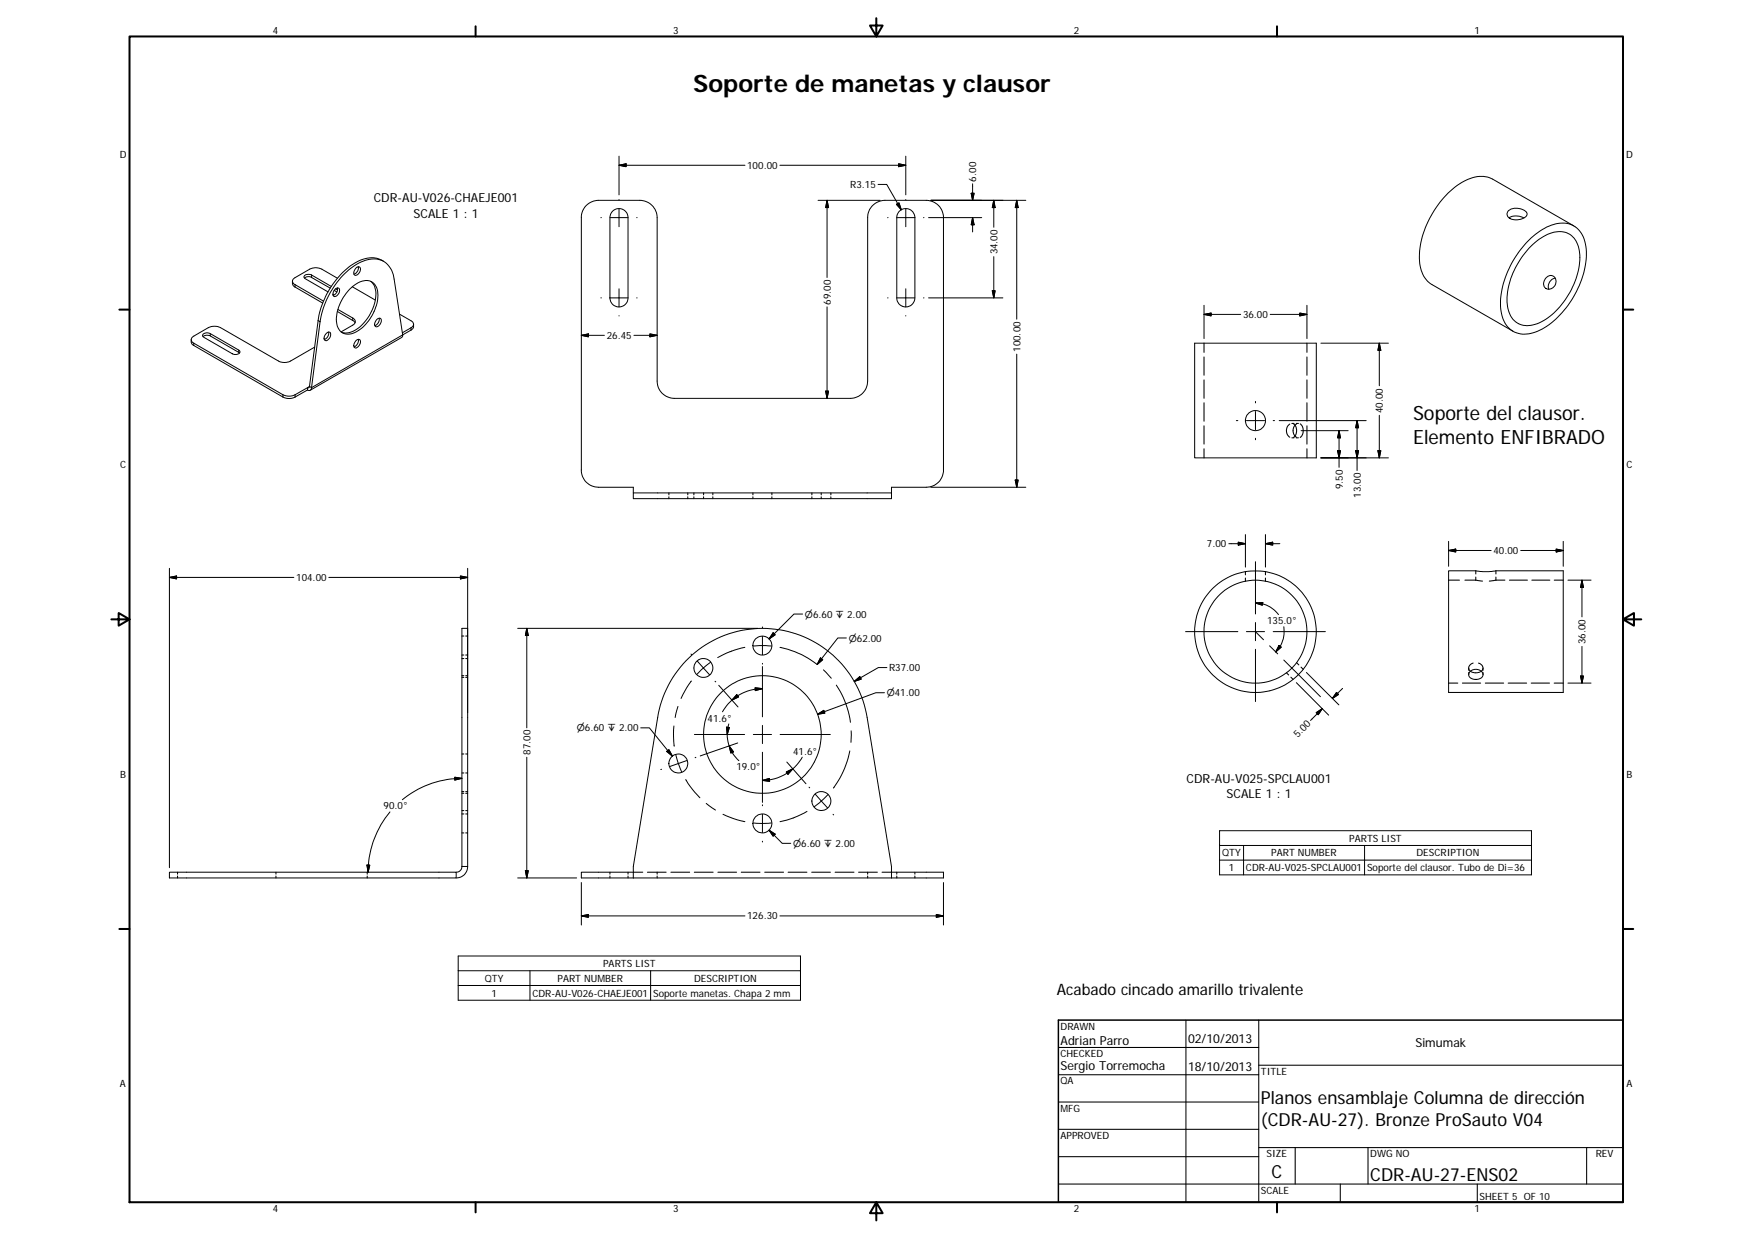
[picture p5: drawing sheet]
<svg xmlns="http://www.w3.org/2000/svg" width="420mm" height="297mm" viewBox="0 0 420 297" stroke-linecap="round" stroke-linejoin="round" font-family="sans-serif">
<g fill="none" stroke="#000" stroke-width=".24">
<path d="M148.5 37.4v9.3M148.5 39.6l1.6-.3v.7zM148.5 39.6h30.2M187 39.6h30.2M215.5 39.3l1.7 .3-1.7 .4zM217.2 37.4v9.3M144.1 52.2h.1M146.3 52.2h4.3M146.9 50.6a2.17 2.17 0 0 1 2.4-.4 2.17 2.17 0 0 1 1.3 2v19.2a2.17 2.17 0 0 1-2.2 2.2 2.17 2.17 0 0 1-2.1-2.2v-19.2l.1-.9zM148.5 47.8v.1M148.5 50v4.4M152.7 52.2h.1"/>
<path d="M196.2 48h14.9M198.3 48l.4 1.8h-.7zM198.3 48v18.5M210.6 44.2h2.1l3.4 6.1M212.9 52.2h.1M215 49l.6-.4 .5 1.7zM215 52.2h4.4M215.7 50.6a2.18 2.18 0 0 1 2.4-.4 2.18 2.18 0 0 1 1.3 2v19.2a2.17 2.17 0 0 1-2.2 2.2 2.17 2.17 0 0 1-2.1-2.2v-19.2l.1-.9zM217.2 47.8v.1M217.2 50v4.4M221.5 52.2h.1M222.7 52.2h12.7"/>
<path d="M223.2 48h22.8M232.9 46.3h.7l-.4 1.7zM233.2 44.1v3.9M233.2 52.2l.4 1.7h-.7zM233.2 52.2v3.4M238.3 48v6.5M238.3 48l.3 1.8h-.6zM243.8 48l.4 1.8h-.7zM243.8 48v28.5M361.8 50.5a3.4 3.4 0 0 1 4.4 .6 1.46 1.46 0 0 1-1.5 1.5 2.6 2.6 0 0 1-3.2-1l-.1-.4zM361.9 52.2a3.7 3.7 0 0 1 3.6 0M366.1 58.1a13 13 0 0 1 8.5-4.6 5.6 5.6 0 0 1 5.7 5.5 21.3 21.3 0 0 1-6.2 16.5 12.5 12.5 0 0 1-8.9 4.6 5.8 5.8 0 0 1-5.2-5.6 21.4 21.4 0 0 1 5.6-15.8z"/>
<path d="M366.7 59.5a10.5 10.5 0 0 1 7.8-4 4.9 4.9 0 0 1 4.3 5.1 18.6 18.6 0 0 1-9.7 16.8 5.2 5.2 0 0 1-6.3-.8 10 10 0 0 1-.7-9.2 21.3 21.3 0 0 1 4.6-7.9zM377.4 54.1l-19.4-11.2a7.6 7.6 0 0 0-8 1.2 22.5 22.5 0 0 0-9.6 18.5 6.7 6.7 0 0 0 3 5.6l19.5 11.2M50.4 80v.5M70.1 67.4l.2 1 .4 .4M70.7 68.2v.6M70.7 68.8l6.7 3.9M70.7 68.2l6.9 4M73 66.7a1.5 1.5 0 0 1 1.7-.2l4.5 2.6M74.7 65.9l4.8 2.8M74.7 65.9v.6M74.7 65.9l-.3-.1a1.03 1.03 0 0 0-1.5 .7l5.8 3.5M76.3 76.9l-2.1 15.7"/>
<path d="M76.3 76.9l.5 .2M76.8 77.1l-2.1 15.8M76.8 77.1a20 20 0 0 1 9.4-14.1 5.5 5.5 0 0 1 6.8 .5 5.7 5.7 0 0 1 1.5 3.4l2.1 13.4M78.2 80a.63 .63 0 0 1 .9-.3 .63 .63 0 0 1 .1 .9v.2a.85 .85 0 0 1-1.4 .6 1.46 1.46 0 0 1 .4-1.4zM78.8 79.6a1.59 1.59 0 0 1-1 1.8M79.9 70.7l.1 .1M80.1 69.6l.7 .4M80.4 69.3a.62 .62 0 0 1 .9-.1 .62 .62 0 0 1 .1 .9 1.1 1.1 0 0 1-1.4 .9 1.46 1.46 0 0 1 .4-1.7zM80.5 69.3l.4 .2M80.9 69a1.54 1.54 0 0 1-1 1.8M80.9 66.7l-4.2-2.3a3.1 3.1 0 0 0-2.4 .1l-3.6 2.1a.88 .88 0 0 0-.6 .8 .88 .88 0 0 0 .6 .8M80.9 74.7l3.7 2.1"/>
<path d="M81 74.2l3.6 2M84 69.2a4.8 4.8 0 0 1 5-1.7 3.5 3.5 0 0 1 1.6 3.8 10.4 10.4 0 0 1-6.3 8.7 2.84 2.84 0 0 1-3.6-3 11 11 0 0 1 3.3-7.8zM84.5 68.7l5.5 3.2M84.6 76.2a.91 .91 0 0 1 .6 .9 .91 .91 0 0 1-.6 .9l-2.8 1.6M84.6 76.2v.6M84.6 76.8l.5 .6M85.3 64.3a.64 .64 0 0 1 .9-.3 .64 .64 0 0 1 .2 1 1.1 1.1 0 0 1-1.4 .9 1.4 1.4 0 0 1 .3-1.6zM85.9 63.9l.1 .2a1.64 1.64 0 0 1-1.1 1.6M88.9 67.5a4.9 4.9 0 0 1 .9 5.2 9.8 9.8 0 0 1-6.2 7.1l-.8 .1-.9-.2M90.3 76.6a.64 .64 0 0 1 .9-.3 .64 .64 0 0 1 .2 1 1.05 1.05 0 0 1-1.4 .9 1.31 1.31 0 0 1 .3-1.6zM90.9 76.3a1.55 1.55 0 0 1-1 1.7M92 62.7a6.5 6.5 0 0 0-7.4 .7 20.1 20.1 0 0 0-8.3 13.5"/>
<path d="M95.8 75.3l2.8 1.6a.89 .89 0 0 1 .6 .8 .89 .89 0 0 1-.6 .9M98.6 78.6l-2.1 1.2M98.6 78.6v.5M98.6 79.1l-2 1.2M99.2 77.7v.8l-.6 .6M144.1 71.4h.1M146.3 71.4h4.3M148.5 69.2v4.4M148.5 75.7v.1M152.7 71.4h.1M198.3 73.6v21.9M212.9 71.4h.1"/>
<path d="M215 71.4h4.4M217.2 69.2v4.4M217.2 75.7v.1M221.5 71.4h.1M222.7 71.4h17.8M238 69.7h.6l-.3 1.7zM238.3 61.5v9.9M288.7 75.4l1.7-.3v.6zM288.7 73.2v8M297.5 75.4h-8.8M304.6 75.4h8.8M311.7 75.1l1.7 .3-1.7 .3z"/>
<path d="M313.4 73.2v8M370.9 66.5a1.38 1.38 0 0 1 1.9-.1 1.38 1.38 0 0 1 .2 1.9 1.43 1.43 0 0 1-1.5 1.1 1.43 1.43 0 0 1-1.3-1.3l.1-.8zM373 66.7a2 2 0 0 0-1.6 2.6M45.9 81.4l.1 1 .5 .4M46.5 82.3a.89 .89 0 0 1-.6-.9 .89 .89 0 0 1 .6-.8l3.7-2.1 1-.3 1 .1 14.8 8.4 .7 .2h1l.8-.2 5.9-3.5M46.5 82.3v.5M46.5 82.3l21.3 12.3M46.5 82.8l21.3 12.4M48.7 80.2a1.49 1.49 0 0 1 1.7-.2l6.8 3.9a.54 .54 0 0 1 .3 .7 .54 .54 0 0 1-.6 .3l-1.2-.1-6.8-3.9-.2-.2zM48.7 80.7l.8-.3 .8 .1 7.1 4.1M57.2 83.9v.6M67.8 94.6l1.3 .4 1-.1 .7-.3"/>
<path d="M67.8 95.2l1.5 .3 1.5-.3M67.8 94.6v.6M70.8 94.6v.6M73.8 92.9l-3 1.7M73.8 93.5l-3 1.7M73.8 92.9v.6M74.2 92.6l.5 .3M74.2 92.6l-.4 .3M74.2 92.6l-.1 .3h-.3M74.7 92.9a.59 .59 0 0 1-.3 .6 .59 .59 0 0 1-.6 0M85.3 81.7a.64 .64 0 0 1 .9-.3 .64 .64 0 0 1 .2 1l-.1 .2a.85 .85 0 0 1-1.4 .6 1.51 1.51 0 0 1 .4-1.5zM85.9 81.3a1.51 1.51 0 0 1-1 1.8"/>
<path d="M96.6 80.3l-21.9 12.6M96.6 80.3l-.3 .6-21.9 12.6M139.4 80.4l1.7-.3v.7zM144.9 80.4h-5.5M152 80.4h5.6M155.9 80.1l1.7 .3-1.7 .4zM198 93.8h.7l-.4 1.7zM243.8 84.9v31.9M286.5 82.3h29.2v27.5h-29.2zM301.1 96.2v.4M301.1 98.7v4.3M316.8 82.3h16.2"/>
<path d="M330.8 82.3v10.2M330.8 99.6v10.2M330.8 82.3l.3 1.7h-.7zM151.9 118.2h61.9M151.9 118.2v1.3h61.9v-1.3M213.8 118.2v-1.4h8.3a4.1 4.1 0 0 0 4.2-4.1v-60.5a4.2 4.2 0 0 0-4.2-4.2h-9.9a4.2 4.2 0 0 0-4.1 4.2v39.2a4.2 4.2 0 0 1-4.1 4.1h-42.3a4.1 4.1 0 0 1-4.1-4.1v-39.2a4.2 4.2 0 0 0-4.2-4.2h-9.9a4.1 4.1 0 0 0-4.1 4.2v60.5a4.1 4.1 0 0 0 4.1 4.1h8.4v1.4M223.2 116.8h22.8M243.5 115.1h.7l-.4 1.7zM296.5 100.8h.4M298.9 100.8h4.4M301.1 105.1v.3M305.3 100.8h.4"/>
<path d="M306.8 100.8h20.8M312 103.3h11.3M320.8 108.1h.7l-.4 1.7zM321.1 103.3l.4 1.7h-.7zM321.1 103.3v8.7M325.1 108.1h.7l-.4 1.7zM325.4 100.8l.4 1.8h-.7zM325.4 100.8v12M330.4 108.1h.7l-.3 1.7zM333 109.8h-16.2M40.6 136.2v71.8M40.6 138.4l1.7-.3v.7z"/>
<path d="M40.6 138.4h29.9M110.4 138.1l1.8 .3-1.8 .4zM112.2 136.2v34.7M112.2 138.4h-33.3M294.7 130.3h4M297 130l1.7 .3-1.7 .4zM298.7 128.2v7.8M301.1 134.7v12.5M303.5 130.3l1.7-.3v.7zM303.5 128.2v7.8M306.9 130.3h-3.4M347.4 129.8v6"/>
<path d="M347.4 132l1.7-.4v.7zM347.4 132h10.2M347.4 136.8h6.5l1.8 .3 3-.3h16.2v29.2h-27.5zM364.7 132h10.2M373.2 131.6l1.7 .4-1.7 .3zM374.9 129.8v6M376 139.1h5.6M379.4 139.1v8.8M379.4 139.1l.3 1.7h-.7zM124.2 150.6h57.5M126.3 150.6l.4 1.8h-.7zM126.3 150.6v23.9"/>
<path d="M165.7 156.8l.2 .2M167.2 158.5l1.5 1.6M170.4 158.8l-1.7 1.3M178.6 155.2a22.8 22.8 0 0 0-6.5 2.4M182.8 150.3v.2M182.8 152.6v4.4M182.8 159v.2M182.8 159.8v12.1M185 154.9h-4.3M185.4 151.7l.5 .5-1.5 1zM187.1 155.2a22 22 0 0 1 8.8 4.1M192.5 147.2h-2.1l-6 6"/>
<path d="M196.8 157.7l.5 .5-1.3 1.1zM203 153h-2.1l-4.9 6.3M284.3 151.4h12.6M298.9 151.4h4.4M301.1 144.6l1.7-.2-.1 .7zM301.1 144.6a6.4 6.4 0 0 1 4 1.3l1.5 1.4M301.1 149.2v4.4M301.1 155.7v12.5M301.2 151.5l1.8 1.9M304.5 154.8l1.9 2M305.3 151.4h12.5M306.7 154.7l.6 .5-1.4 1.1z"/>
<path d="M307.9 158.2l1.9 1.9M307.9 150.3a7.3 7.3 0 0 1-.9 4.6l-1.1 1.4M379.4 155v8.8M153.7 174.5h2l5.6 6.8M161.6 174.1l-.1 1.8 .2 3M162.6 169.4l-.7 2.6M165.8 163.3l-1.2 1.7-1.3 2.4M166.5 176.1h12.1M168.7 160.1l1.4 1.7M168.7 160.1l-1.6 1.6M171.5 163.3l.2 .2M172.4 164.3l4.6 5.2"/>
<path d="M174.2 174.3l.7 .1-.5 1.7zM174.8 173.6l-.1 .4a8.5 8.5 0 0 0 2.5 8.4M174.9 178.8l1 1.5-.6 .2zM176.7 166.5l.4 .6-1.6 .8zM176.9 178.1l-9 3.1M180.7 176.1h4.3M181.1 164.9l1.7 .2-1.7 .5zM182.8 173.9v4.4M182.8 165.1a11 11 0 0 0-9.5 5.5M187.1 176.1h12M196.1 171.2l1.5-.9 .2 .7zM197.5 160.6l1.9 2"/>
<path d="M200.6 164.3a21.5 21.5 0 0 1 3.4 8.9M204.1 175.2v2.8M204.9 163.4l1.3-1.2 .3 .6zM212.1 166.1h-2.1l-13.9 5.1M212.7 160h-2.1l-5.7 3.4M309.7 160.1l7 6.9M310.9 163.7l7.7 7.7M313.3 161.2l7.8 7.8M315.6 170.9l1.5-1-1 1.4zM317.1 169.9l-2.8 2.8M320.5 166l.5 .5-1.5 .9zM322 165l-2.5 2.4"/>
<path d="M352.7 160.8a1.75 1.75 0 0 1 1.8-.3 1.75 1.75 0 0 1 1.1 1.5 1.99 1.99 0 0 1-3.4-.1l.1-.5zM355.3 160.9a2.45 2.45 0 0 1-2.7 0M376 163.8h5.6M379 162.1h.7l-.3 1.7zM93.5 194.6a22.8 22.8 0 0 0-5.2 14.5M109.1 186.3l1.7 .3-1.7 .4zM110.8 186.6a22.8 22.8 0 0 0-14.3 5.1M126.3 181.5v29M158.7 184.4l-.2 .1M159.9 180.1l.5-.4 .9 1.6zM162.1 180.9l1.4 4.2M164.5 186.9l1.6 2.4 1.7 2"/>
<path d="M164.7 182.3l-4.1 1.5M166.9 181.6l-.2 .1M169.4 192.6l2.2 1.6M173.4 195.2l2.5 1 2.7 .8M182.8 187.1l1.7-.5 .1 .7zM182.8 180.3v12.1M182.8 193v.2M182.8 195.2v4.4M184.4 199l1.5 1-.5 .5zM184.4 199l3.2 3.2h2M185 197.3l-2.2 .1-2.1-.1M188.6 185.1l1.5-.8-1.1 1.3z"/>
<path d="M188.7 182.7l4.6 5.2M192.4 181.5a11 11 0 0 1-9.6 5.6M193.5 194.5a21.1 21.1 0 0 1-6.4 2.5M194 188.7l.2 .2M195.5 190.4l1.5 1.6M197 192l1.4 1.7M197 192l-1.7 1.4M198.5 190.5l-1.5 1.5M199.8 195.2l.1 .2M203.8 180a22.2 22.2 0 0 1-3.9 8.9M292.5 199.2h74.8v10.5h-74.8zM40.6 209.1h68.8v1.4h-68.8z"/>
<path d="M88 207.4h.7l-.4 1.7zM110.8 207.7h1.4M110.8 207.7v-57.1h1.4v57.1M110.8 207.7a1.36 1.36 0 0 1-1.4 1.4M112.2 207.7a2.7 2.7 0 0 1-2.8 2.8M124.2 210.5h14.1M126 208.7h.7l-.4 1.8zM139.4 211.6v10.2M139.4 219.6l1.7-.4v.7zM139.4 219.6h39.3M151.9 209.1h-12.5v1.4h86.9v-1.4h-12.5M182.8 201.7v.2"/>
<path d="M187 219.6h39.3M213.8 210.5v-2.8l-5.8-35.7a25.4 25.4 0 0 0-25.2-21.4 25.4 25.4 0 0 0-25.1 21.4l-5.8 35.7v2.8M224.5 219.2l1.8 .4-1.8 .3zM226.3 211.6v10.2M292.5 202.7h74.8M292.5 206.2h74.8M298.2 202.7v7M327.2 202.7v7M109.9 229.2h82.1v10.6h-82.1zM109.9 232.7h82.1M109.9 236.3h82.1M127.1 232.7v7.1"/>
<path d="M156 232.7v7.1"/>
<circle cx="301.1" cy="100.8" r="2.41"/>
<circle cx="182.8" cy="154.8" r="2.26"/>
<circle cx="301.1" cy="151.5" r="14.6"/>
<circle cx="301.1" cy="151.4" r="12.3"/>
<circle cx="168.7" cy="160.1" r="2.28"/>
<circle cx="182.8" cy="176.1" r="14.1"/>
<circle cx="162.7" cy="183" r="2.27"/>
<circle cx="182.8" cy="197.4" r="2.27"/>
<circle cx="197" cy="192" r="2.27"/>
</g>
<g fill="none" stroke="#000" stroke-width=".25">
<path d="M288.7 82.3v2.2M288.7 85.6v4.4M288.7 91.1v4.4M288.7 96.6v4.4M313.4 82.3v2.2M313.4 85.6v4.4M313.4 91.1v4.4M313.4 96.6v4.4M160.4 118.2v.4M160.4 119.1v.4M164.9 118.2v.4M164.9 119.1v.4"/>
<path d="M166.4 118.2v.4M166.4 119.1v.4M168.7 118.2v.4M168.7 119.1v.4M171 118.2v.4M171 119.1v.4M180.6 118.2v.4M180.6 119.1v.4M185.1 118.2v.4M185.1 119.1v.4M194.7 118.2v.4M194.7 119.1v.4"/>
<path d="M196.9 118.2v.4M196.9 119.1v.4M199.3 118.2v.4M199.3 119.1v.4M288.7 102.1v4.4M288.7 107.6v2.2M309.3 101.7a1.95 1.95 0 0 0 0 3.1M309.8 101.5h.5M309.8 105h.5M310.2 101.6a2.16 2.16 0 0 1 0 3.3M310.9 101.5h.5M310.9 105h.5"/>
<path d="M310.9 101.7a1.92 1.92 0 0 0 0 3.1M311.8 101.6a2.21 2.21 0 0 1 0 3.3M313.4 102.1v4.4M313.4 107.6v2.2M298.7 137.1v.7M298.7 138.6v.7M303.5 137.1v.7M303.5 138.6v.7M347.4 139.1h2.6M351.3 139.1h2.6M353.9 139.1l1.6 .2M353.9 136.8v.8"/>
<path d="M353.9 138.3v.8M358.7 139.1l-1.5 .2M358.7 136.8v.8M358.7 138.3v.8M358.7 139.1h2.2M362 139.1h4.3M367.4 139.1h4.3M372.7 139.1h2.2M110.8 157.9h.4M110.8 152.5h.4M110.8 157h.4M111.7 157.9h.5"/>
<path d="M111.7 152.5h.5M111.7 157h.5M310.9 158.9l.6 .5M312 159.9l.5 .6M353.3 159a1.12 1.12 0 0 0-1 .7 1.12 1.12 0 0 0 .3 1.2M354.6 159a1.14 1.14 0 0 1 .9 .7 1.14 1.14 0 0 1-.2 1.2M110.8 162.4h.4M110.8 162h.4M111.7 162.4h.5M111.7 162h.5M308.5 161.3l.5 .5M309.6 162.3l.5 .6"/>
<path d="M347.4 163.8h2.2M350.7 163.8h4.4M352.2 160.2v.5M352.2 161.2v.5M355.7 160.2v.5M355.7 161.2v.5M356.2 163.8h4.4M361.7 163.8h4.4M367.2 163.8h4.4M372.7 163.8h2.2M110.8 195.1h.4M110.8 199.7h.4"/>
<path d="M110.8 189.8h.4M110.8 194.3h.4M110.8 180.8h.4M110.8 185.3h.4M110.8 190.2h.4M111.7 195.1h.5M111.7 199.7h.5M111.7 189.8h.5M111.7 194.3h.5M111.7 180.8h.5M111.7 185.3h.5M111.7 190.2h.5"/>
<path d="M42.6 209.1v.5M42.6 210v.5M66.2 209.1v.5M66.2 210v.5M88.1 209.1v.5M88.1 210v.5M146.3 209.1v.5M146.3 210v.5M150.6 209.1v.5M150.6 210v.5M151.9 209.1h2.2M155.3 209.1h4.5"/>
<path d="M157.6 209.1v.5M157.6 210v.5M160.9 209.1h4.5M166.5 209.1h4.5M172.2 209.1h4.4M177.8 209.1h4.5M183.4 209.1h4.5M189 209.1h4.5M194.7 209.1h4.4M200.3 209.1h4.5M205.9 209.1h4.5M208.1 209.1v.5"/>
<path d="M208.1 210v.5M211.5 209.1h2.3M215.1 209.1v.5M215.1 210v.5M219.4 209.1v.5M219.4 210v.5M253.8 251.1h48.1M253.8 257.7h48.1M284.4 244.6v43.6M301.9 255.4h87.3M301.9 244.6v43.6M253.8 264.2h48.1"/>
<path d="M253.8 270.7h48.1M253.8 277.3h48.1M301.9 275.1h87.3M310.6 275.1v8.8M328.1 275.1v8.8M380.5 275.1v8.8M253.8 283.9h135.4M321.4 283.9v4.3M354.3 283.9v4.3"/>
</g>
<g fill="none" stroke="#000" stroke-width=".48">
<path d="M31.1 8.7h358.1v279.5h-358.1zM114.1 6.3v2.4M210.2 4.4v4.3l-1.6-2.6h3.1l-1.5 2.6M306.2 6.3v2.4M28.6 74.2h2.5M389.2 74.2h2.5M26.7 148.5h4.4l-2.6-1.5v3l2.6-1.5M389.2 148.5l2.6 1.5v-3l-2.6 1.5h4.4M28.6 222.7h2.5M389.2 222.7h2.5M114.1 288.2v2.5M210.2 288.2l1.5 2.7h-3.1l1.6-2.7v4.4"/>
<path d="M306.2 288.2v2.5"/>
</g>
<path d="M253.8 244.6h135.4v43.6h-135.4z" fill="none" stroke="#000" stroke-width=".36"/>
<g fill="#000" stroke="#000" stroke-width=".24">
<path d="M148.5 39.6l1.6-.3v.7zM215.5 39.3l1.7 .3-1.7 .4zM198.3 48l.4 1.8h-.7zM215 49l.6-.4 .5 1.7zM232.9 46.3h.7l-.4 1.7zM233.2 52.2l.4 1.7h-.7zM238.3 48l.3 1.8h-.6zM243.8 48l.4 1.8h-.7zM238 69.7h.6l-.3 1.7zM288.7 75.4l1.7-.3v.6zM311.7 75.1l1.7 .3-1.7 .3zM139.4 80.4l1.7-.3v.7z"/>
<path d="M155.9 80.1l1.7 .3-1.7 .4zM198 93.8h.7l-.4 1.7zM330.8 82.3l.3 1.7h-.7zM243.5 115.1h.7l-.4 1.7zM320.8 108.1h.7l-.4 1.7zM321.1 103.3l.4 1.7h-.7zM325.1 108.1h.7l-.4 1.7zM325.4 100.8l.4 1.8h-.7zM330.4 108.1h.7l-.3 1.7zM40.6 138.4l1.7-.3v.7zM110.4 138.1l1.8 .3-1.8 .4zM297 130l1.7 .3-1.7 .4z"/>
<path d="M303.5 130.3l1.7-.3v.7zM347.4 132l1.7-.4v.7zM373.2 131.6l1.7 .4-1.7 .3zM126.3 150.6l.4 1.8h-.7zM185.4 151.7l.5 .5-1.5 1zM196.8 157.7l.5 .5-1.3 1.1zM301.1 144.6l1.7-.2-.1 .7zM306.7 154.7l.6 .5-1.4 1.1zM379.4 139.1l.3 1.7h-.7zM174.2 174.3l.7 .1-.5 1.7zM176.7 166.5l.4 .6-1.6 .8zM181.1 164.9l1.7 .2-1.7 .5z"/>
<path d="M196.1 171.2l1.5-.9 .2 .7zM204.9 163.4l1.3-1.2 .3 .6zM315.6 170.9l1.5-1-1 1.4zM320.5 166l.5 .5-1.5 .9zM379 162.1h.7l-.3 1.7zM109.1 186.3l1.7 .3-1.7 .4zM159.9 180.1l.5-.4 .9 1.6zM174.9 178.8l1 1.5-.6 .2zM182.8 187.1l1.7-.5 .1 .7zM184.4 199l1.5 1-.5 .5zM188.6 185.1l1.5-.8-1.1 1.3zM88 207.4h.7l-.4 1.7z"/>
<path d="M126 208.7h.7l-.4 1.8zM139.4 219.6l1.7-.4v.7zM224.5 219.2l1.8 .4-1.8 .3z"/>
</g>
<text font-size="5.8" x="166.3" y="22">Soporte de manetas y clausor</text>
<g font-size="4.7">
<text x="338.9" y="100.8">Soporte del clausor.</text>
<text x="338.9" y="106.4">Elemento ENFIBRADO</text>
</g>
<g font-size="4.3">
<text x="302.4" y="264.7">Planos ensamblaje Columna de dirección</text>
<text x="302.4" y="269.9">(CDR-AU-27). Bronze ProSauto V04</text>
<text x="304.9" y="282.4">C</text>
<text x="328.6" y="283.3">CDR-AU-27-ENS02</text>
</g>
<text font-size="3.8" x="253.4" y="238.5">Acabado cincado amarillo trivalente</text>
<g font-size="3">
<text x="89.7" y="48.5">CDR-AU-V026-CHAEJE001</text>
<text x="99.2" y="52.2">SCALE 1 : 1</text>
<text x="284.6" y="187.7">CDR-AU-V025-SPCLAU001</text>
<text x="294.2" y="191.3">SCALE 1 : 1</text>
<text x="254.3" y="250.5">Adrian Parro</text>
<text x="284.9" y="250.1">02/10/2013</text>
<text x="339.5" y="251.1">Simumak</text>
<text x="254.3" y="256.5">Sergio Torremocha</text>
<text x="284.9" y="256.6">18/10/2013</text>
</g>
<g font-size="2.4">
<text x="65.4" y="8">4</text>
<text x="161.4" y="8">3</text>
<text x="257.5" y="8">2</text>
<text x="353.6" y="8">1</text>
<text x="28.7" y="38">D</text>
<text x="179.2" y="40.5">100.00</text>
<text x="390" y="38">D</text>
<text x="203.9" y="45.1">R3.15</text>
<text x="234.1" y="43.5" transform="rotate(-90 234.1 43.5)">6.00</text>
<text x="239.2" y="61" transform="rotate(-90 239.2 61)">34.00</text>
<text x="199.2" y="73" transform="rotate(-90 199.2 73)">69.00</text>
<text x="298.1" y="76.3">36.00</text>
<text x="145.5" y="81.3">26.45</text>
<text x="244.7" y="84.3" transform="rotate(-90 244.7 84.3)">100.00</text>
<text x="331.6" y="99" transform="rotate(-90 331.6 99)">40.00</text>
<text x="28.8" y="112.2">C</text>
<text x="390.1" y="112.2">C</text>
<text x="322" y="117.3" transform="rotate(-90 322 117.3)">9.50</text>
<text x="326.3" y="119.4" transform="rotate(-90 326.3 119.4)">13.00</text>
<text x="289.4" y="131.2">7.00</text>
<text x="358.2" y="132.9">40.00</text>
<text x="71" y="139.3">104.00</text>
<text x="303.9" y="149.7">135.0°</text>
<text x="380.2" y="154.4" transform="rotate(-90 380.2 154.4)">36.00</text>
<text x="213.2" y="160.9">R37.00</text>
<text x="169.7" y="173">41.6°</text>
<text x="311.2" y="177" transform="rotate(-45 311.2 177)">5.00</text>
<text x="127.2" y="181" transform="rotate(-90 127.2 181)">87.00</text>
<text x="176.6" y="184.7">19.0°</text>
<text x="190.2" y="180.9">41.6°</text>
<text x="28.8" y="186.5">B</text>
<text x="390.1" y="186.5">B</text>
<text x="92" y="194.1">90.0°</text>
<text x="323.6" y="201.8">PARTS LIST</text>
<text x="293.1" y="205.3">QTY</text>
<text x="294.7" y="208.8">1</text>
<text x="298.8" y="208.9">CDR-AU-V025-SPCLAU001</text>
<text x="304.9" y="205.3">PART NUMBER</text>
<text x="327.9" y="208.9">Soporte del clausor. Tubo de Di=36</text>
<text x="339.7" y="205.3">DESCRIPTION</text>
<text x="179.2" y="220.4">126.30</text>
<text x="144.6" y="231.8">PARTS LIST</text>
<text x="116.2" y="235.4">QTY</text>
<text x="117.8" y="238.9">1</text>
<text x="127.7" y="238.9">CDR-AU-V026-CHAEJE001</text>
<text x="133.7" y="235.4">PART NUMBER</text>
<text x="156.6" y="238.9">Soporte manetas. Chapa 2 mm</text>
<text x="166.5" y="235.4">DESCRIPTION</text>
<text x="254.3" y="246.8">DRAWN</text>
<text x="254.3" y="253.4">CHECKED</text>
<text x="302.4" y="257.6">TITLE</text>
<text x="28.8" y="260.7">A</text>
<text x="254.3" y="259.9">QA</text>
<text x="390" y="260.7">A</text>
<text x="254.3" y="266.5">MFG</text>
<text x="254.3" y="273.1">APPROVED</text>
<text x="303.8" y="277.4">SIZE</text>
<text x="328.6" y="277.4">DWG NO</text>
<text x="382.7" y="277.4">REV</text>
<text x="302.4" y="286.2">SCALE</text>
<text x="354.8" y="287.7">SHEET 5 OF 10</text>
<text x="65.4" y="290.7">4</text>
<text x="161.4" y="290.7">3</text>
<text x="257.5" y="290.7">2</text>
<text x="353.6" y="290.7">1</text>
</g>
<g font-size="2.3">
<text x="193" y="148.1">⌀6.60 ↧ 2.00</text>
<text x="203.5" y="153.8">⌀62.00</text>
<text x="212.7" y="166.9">⌀41.00</text>
<text x="138.3" y="175.3">⌀6.60 ↧ 2.00</text>
<text x="190.2" y="203">⌀6.60 ↧ 2.00</text>
</g>
</svg>
